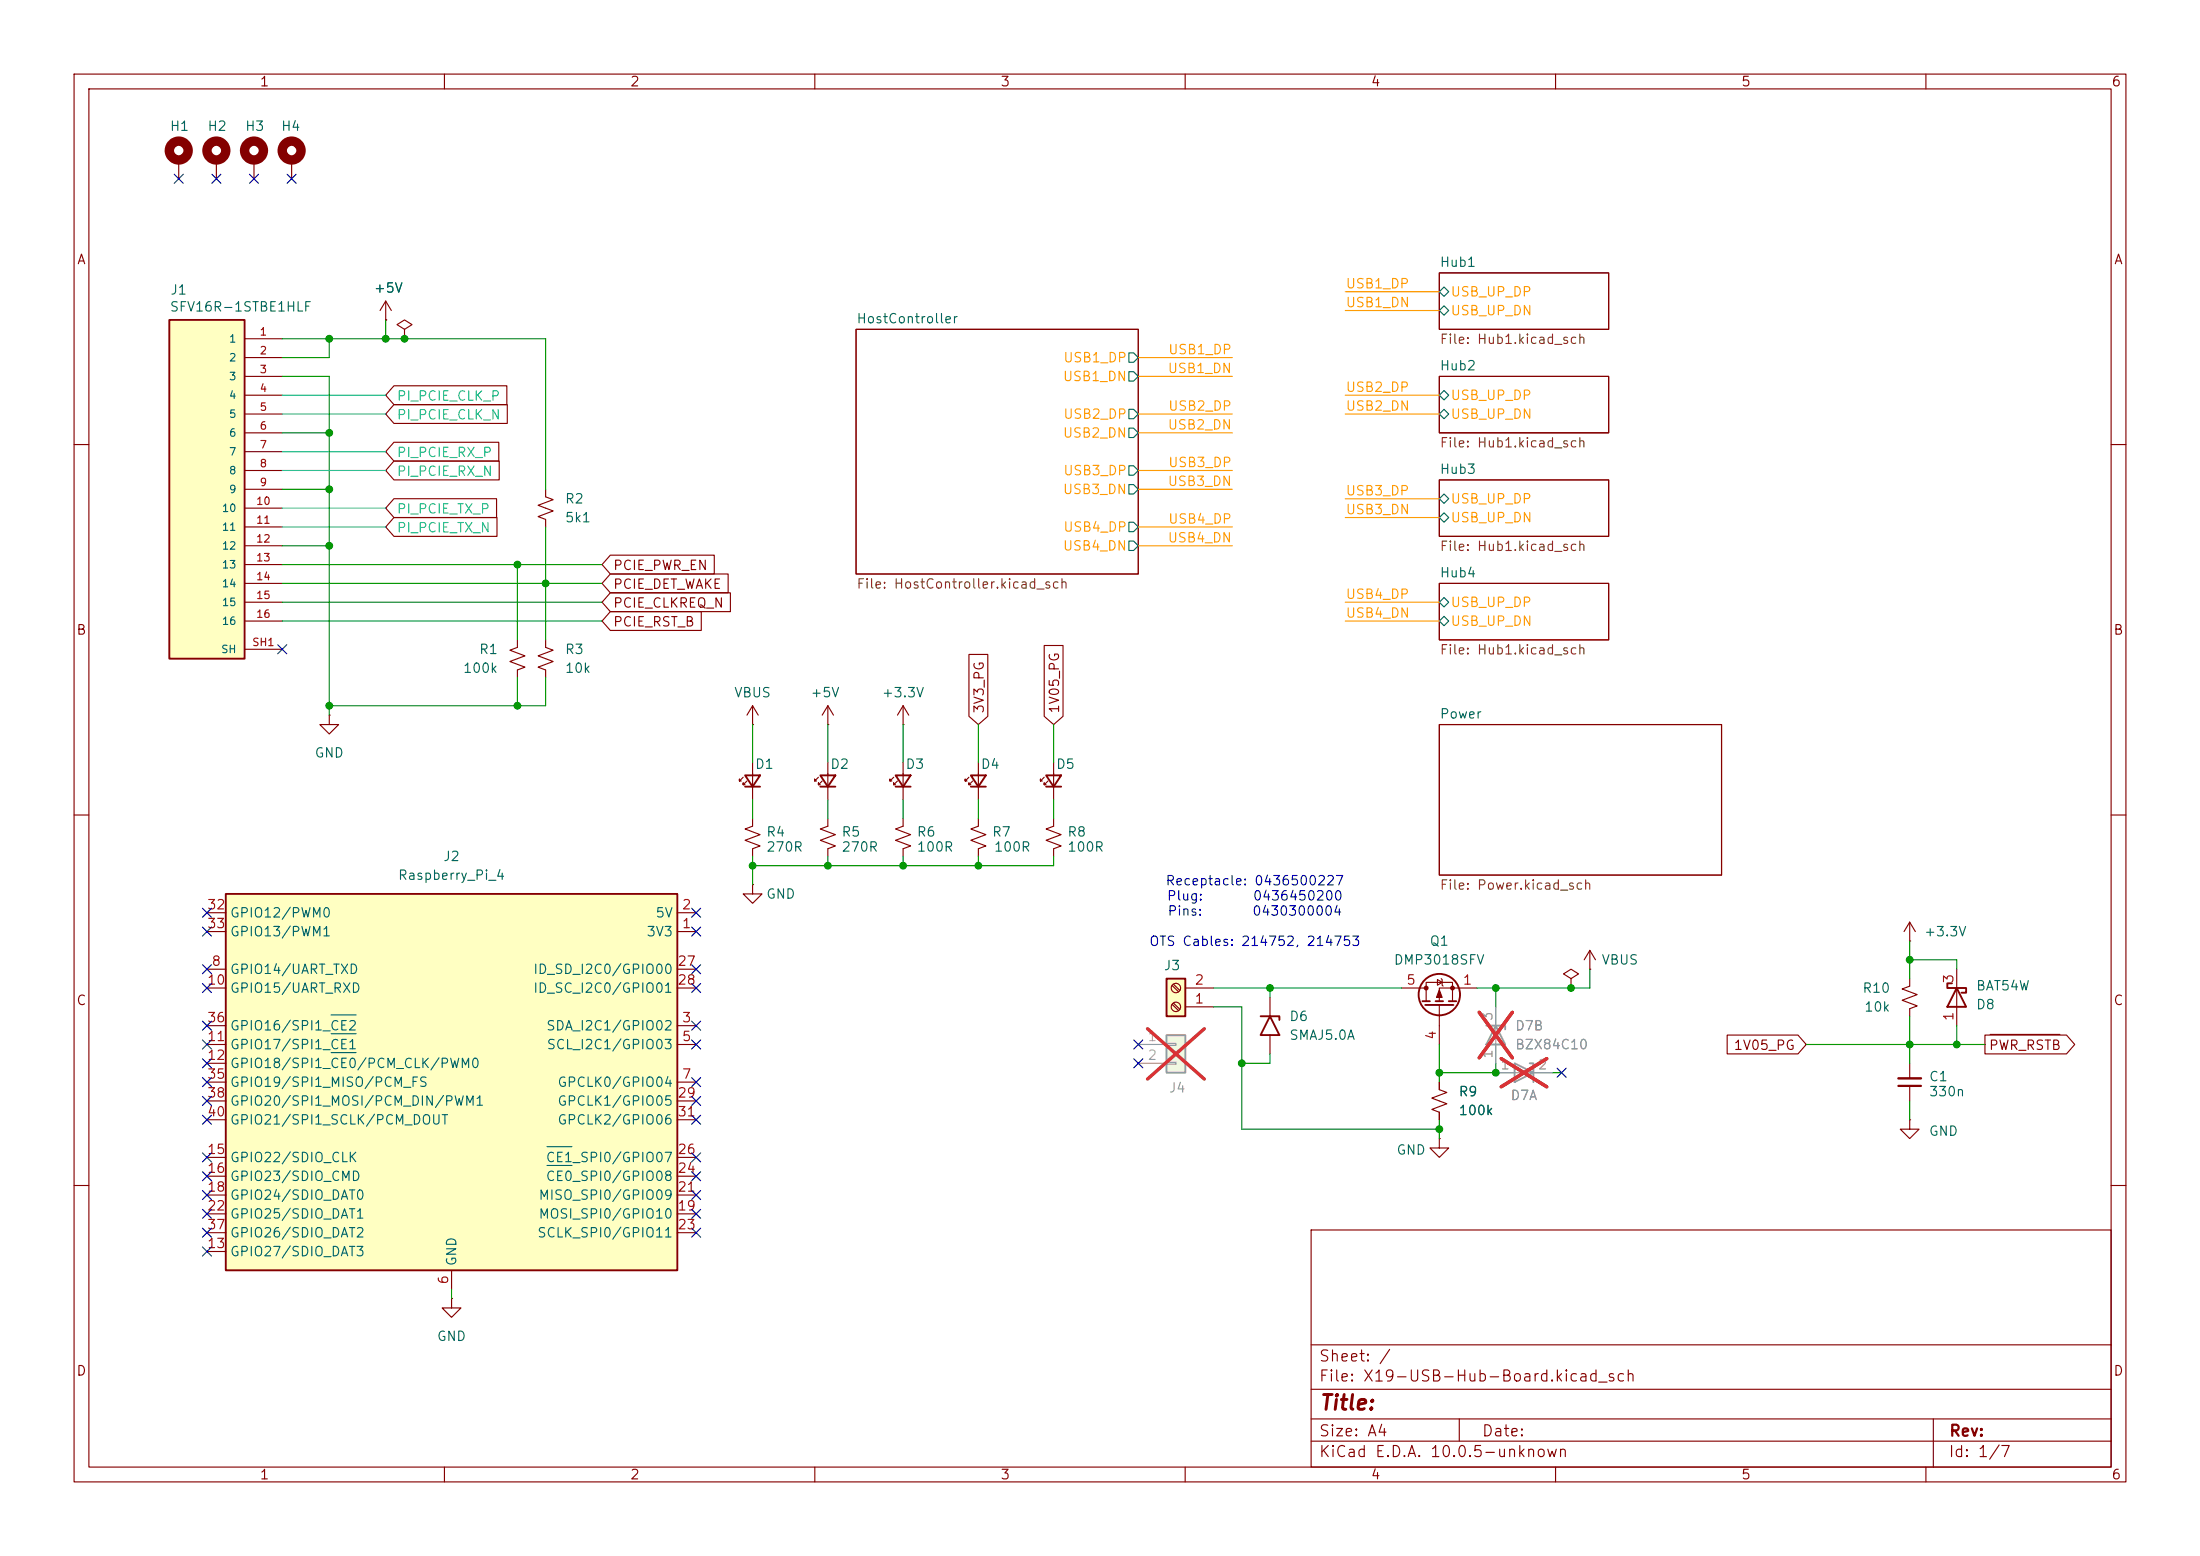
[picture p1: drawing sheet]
<svg xmlns="http://www.w3.org/2000/svg" width="297mm" height="210mm" viewBox="0 0 297 210" stroke-linecap="round" stroke-linejoin="round" font-family="sans-serif">
<g fill="none" stroke="#840000" stroke-width=".15">
<path d="M10 10h277v190h-277zM12 12h273v186h-273zM60 10v2M110 10v2M160 10v2M210 10v2M260 10v2M194.3 36.8h22.9v7.7h-22.9zM115.6 44.5h38.1v33h-38.1zM194.3 50.8h22.9v7.6h-22.9zM10 60h2M194.3 64.8h22.9v7.6h-22.9z"/>
<path d="M194.3 78.7h22.9v7.7h-22.9zM285 60h2M194.3 97.8h38.1v20.3h-38.1zM10 110h2M101.6 119.4v1.3h-1.3l1.3 1.2 1.3-1.2h-1.3M101.6 119.4h.1M285 110h2M214.6 130.8h.1M214.6 128.3l.8 1.2M214.6 128.3l-.7 1.2M214.6 128.3v2.5M257.8 132.1v1l-1 .4 2 .7-2 .8 2 .8-1 .3v1.1"/>
<path d="M264.2 130.8v7.6M10 160h2M177 166h108v32h-108zM285 160h2M60 198v2M110 198v2M160 198v2M177 194.5h108M177 191.5h108M177 187.5h108M177 181.5h108M197 191.5v3"/>
<path d="M210 198v2M260 198v2M261 191.5v6.5"/>
</g>
<g fill="none" stroke="#006464" stroke-width=".15">
<path d="M194.3 39.4l.6-.7 .7 .7-.7 .6zM152.4 47.6h.6l.7 .7-.7 .6h-.6zM152.4 50.2h.6l.7 .6-.7 .6h-.6zM152.4 57.8h.6l.7 .6-.7 .7h-.6zM152.4 55.2h.6l.7 .7-.7 .6h-.6zM194.3 55.9l.6-.7 .7 .7-.7 .6zM194.3 53.3l.6-.6 .7 .6-.7 .7zM194.3 41.9l.6-.6 .7 .6-.7 .6zM152.4 73h.6l.7 .7-.7 .6h-.6zM152.4 65.4h.6l.7 .6-.7 .7h-.6zM152.4 70.5h.6l.7 .6-.7 .7h-.6zM152.4 62.9h.6l.7 .6-.7 .6h-.6z"/>
<path d="M194.3 69.9l.6-.7 .7 .7-.7 .6zM194.3 67.3l.6-.6 .7 .6-.7 .6zM194.3 83.8l.6-.6 .7 .6-.7 .7zM194.3 81.3l.6-.7 .7 .7-.7 .6z"/>
</g>
<path d="M263.5 132.7h-.6v.7h2.5v.6h-.6M264.2 133.4l1.2 2.5h-2.5z" fill="none" stroke="#840000" stroke-width=".25"/>
<path d="M200.7 138.4h2.5v.5M201.9 138.4l1.3 2.6h-2.5zM204.5 143.5l2.5 1.3-2.5 1.3zM206.5 143.5h.5v2.6" fill="none" stroke="#9c9b98" stroke-width=".25"/>
<path d="M201.9 135.9v7.6M201.9 144.8h7.6" fill="none" stroke="#9c9b98" stroke-width=".15"/>
<path d="M199.7 136.6l4.5 6.2M204.2 136.6l-4.5 6.2M202.7 142.9l6.1 3.8M208.8 142.9l-6.1 3.8" fill="none" stroke="#e12e31" stroke-width=".46"/>
<path d="M30.5 120.7h60.9v50.8h-60.9z" fill="#ffffc2"/>
<path d="M100.6 104.6h2l-1 1.6zM100.6 106.2h2M110.7 104.6h2.1l-1 1.6zM110.7 106.2h2.1M120.9 104.6h2l-1 1.6zM120.9 106.2h2M131.1 104.6h2l-1 1.6zM131.1 106.2h2M141.2 104.6h2.1l-1.1 1.6zM141.2 106.2h2.1M30.5 120.7h60.9v50.8h-60.9z" fill="none" stroke="#840000" stroke-width=".25"/>
<g fill="none" stroke="#840000" stroke-width=".15">
<path d="M54.6 44.5l1-.7-1-.6-1 .6 1 .7v1.2M54.6 45.7h.1M73.7 66v1.1l1 .3-2.1 .8 2.1 .8-2.1 .7 1.1 .4v1M44.4 96.5v1.3h-1.2l1.2 1.3 1.3-1.3h-1.3M44.4 96.5h.1M69.8 86.4v1l-1 .4 2.1 .7-2.1 .8 2.1 .7-1.1 .4v1M73.7 86.4v1l1 .4-2.1 .7 2.1 .8-2.1 .7 1.1 .4v1M101.6 97.8h.1M101.6 95.3v2.5M101.6 95.3l-.8 1.2M101.6 95.3l.8 1.2M111.8 97.8h.1"/>
<path d="M111.8 95.3l.7 1.2M111.8 95.3l-.8 1.2M111.8 95.3v2.5M121.9 97.8h.1M121.9 95.3v2.5M121.9 95.3l-.7 1.2M121.9 95.3l.8 1.2M100.3 104.9l-.5 .5v-.2v.2h.3M100.8 105.4l-.5 .5v-.2v.2h.3M101.6 110.5v1l-1 .4 2 .7-2 .8 2 .8-1 .4v1M101.6 102.9v5.1M110.5 104.9l-.5 .5v-.2v.2h.2"/>
<path d="M111 105.4l-.5 .5v-.2v.2h.2M111.8 110.5v1l-1.1 .4 2.1 .7-2.1 .8 2.1 .8-1 .4v1M111.8 102.9v5.1M120.6 104.9l-.5 .5v-.2v.2h.3M121.2 105.4l-.6 .5v-.2v.2h.3M121.9 110.5v1l-1 .4 2 .7-2 .8 2 .8-1 .4v1M121.9 102.9v5.1M130.8 104.9l-.5 .5v-.2v.2h.3M131.3 105.4l-.5 .5v-.2v.2h.3M132.1 110.5v1l-1 .4 2 .7-2 .8 2 .8-1 .4v1M132.1 102.9v5.1M141 104.9l-.5 .5v-.2v.2h.2"/>
<path d="M141.5 105.4l-.5 .5v-.2v.2h.2M142.2 110.5v1l-1 .4 2.1 .7-2.1 .8 2.1 .8-1.1 .4v1M142.2 102.9v5.1M27.9 125.7h2.6M27.9 123.2h2.6M27.9 138.4h2.6M27.9 130.8h2.6M27.9 133.4h2.6M91.4 125.7h2.6M91.4 123.2h2.6M91.4 138.4h2.6M91.4 130.8h2.6"/>
<path d="M91.4 133.4h2.6M212.1 132.1l1-.7-1-.6-1 .6 1 .7v1.3M212.1 133.4h.1M257.8 127h.1M257.8 124.5v2.5M257.8 124.5l-.8 1.2M257.8 124.5l.8 1.2M27.9 141h2.6M27.9 146.1h2.6M27.9 143.5h2.6M27.9 156.2h2.6M27.9 158.8h2.6"/>
<path d="M27.9 148.6h2.6M27.9 151.1h2.6M91.4 141h2.6M91.4 146.1h2.6M91.4 156.2h2.6M91.4 158.8h2.6M91.4 148.6h2.6M91.4 151.1h2.6M257.8 151.1v1.3h-1.3l1.3 1.3 1.3-1.3h-1.3M257.8 151.1h.1M257.8 143.5v2M257.8 146.6v2"/>
<path d="M27.9 168.9h2.6M27.9 161.3h2.6M27.9 163.8h2.6M27.9 166.4h2.6M61 175.3v1.2h-1.3l1.3 1.3 1.2-1.3h-1.2M61 175.3h.1M61 171.5v2.5M91.4 161.3h2.6M91.4 163.8h2.6M91.4 166.4h2.6"/>
</g>
<path d="M44.7 139.5h3.4M44.7 137h3.4M44.7 142.1h3.4M73.8 157.3h3.4M73.8 154.8h3.4" fill="none" stroke="#006464" stroke-width=".15"/>
<path d="M256.3 146.6h3" fill="none" stroke="#840000" stroke-width=".3"/>
<path d="M256.3 145.5h3" fill="none" stroke="#840000" stroke-width=".33"/>
<path d="M22.9 43.2h10.1v45.7h-10.1z" fill="#ffffc2"/>
<g fill="none" stroke="#840000" stroke-width=".25">
<path d="M22.9 43.2h10.1v45.7h-10.1zM192 135.1h1M192.4 135.6h3.8M193.8 135.1h1M195.6 135.1h1"/>
<circle cx="194.3" cy="134.2" r="2.79"/>
</g>
<g fill="none" stroke="#840000" stroke-width=".15">
<path d="M33 45.7h5.1M33 48.3h5.1M33 50.8h5.1M33 53.3h5.1M33 55.9h5.1M33 58.4h5.1M33 61h5.1M33 63.5h5.1M33 66h5.1M33 68.6h5.1M33 71.1h5.1M33 73.7h5.1"/>
<path d="M33 76.2h5.1M33 78.7h5.1M33 81.3h5.1M33 83.8h5.1M33 87.6h5.1M189.2 133.4h3.3M192.5 135.1v-2.5h3.6v2.5M194.1 132.2l.6 .4-.6 .4zM194.3 135.6v5.4M194.6 132.1l.1 .1v.8l.1 .1M199.4 133.4h-5.1v1.7M194.3 146.1v1l1 .3-2 .8 2 .8-2 .7 1 .4v1"/>
</g>
<g fill="#840000" stroke="#840000" stroke-width=".15">
<path d="M194.3 133.6l.4 1h-.8z"/>
<circle cx="192.5" cy="133.3" r=".25"/>
<circle cx="196.1" cy="133.3" r=".25"/>
</g>
<path d="M157.5 139.7h2.5v5.1h-2.5z" fill="#ebeae8"/>
<path d="M157.5 139.7h2.5v5.1h-2.5z" fill="none" stroke="#9c9b98" stroke-width=".25"/>
<path d="M153.7 141h3.8M153.7 143.5h3.8M157.5 140.8h1.2v.3h-1.2zM157.5 143.4h1.2v.2h-1.2z" fill="none" stroke="#9c9b98" stroke-width=".15"/>
<path d="M154.9 138.8l7.7 6.8M162.6 138.8l-7.7 6.8" fill="none" stroke="#e12e31" stroke-width=".46"/>
<path d="M24.1 21.6v2.5M29.2 21.6v2.5M34.3 21.6v2.5M39.4 21.6v2.5M52.1 43.2h.1M52.1 40.6l-.8 1.3M52.1 40.6l.7 1.3M52.1 40.6v2.6M171.4 134.6v2.6M171.4 139.7v2.5M194.3 153.7v1.2h-1.3l1.3 1.3 1.3-1.3h-1.3M194.3 153.7h.1" fill="none" stroke="#840000" stroke-width=".15"/>
<g fill="none" stroke="#840000" stroke-width="1.3">
<circle cx="24.1" cy="20.3" r="1.27"/>
<circle cx="29.2" cy="20.3" r="1.27"/>
<circle cx="34.3" cy="20.3" r="1.27"/>
<circle cx="39.4" cy="20.3" r="1.27"/>
</g>
<path d="M170.2 137.2h2.5v.5M171.4 137.2l1.3 2.5h-2.5z" fill="none" stroke="#840000" stroke-width=".25"/>
<path d="M157.5 132.1h2.5v5.1h-2.5z" fill="#ffffc2"/>
<path d="M157.5 132.1h2.5v5.1h-2.5z" fill="none" stroke="#840000" stroke-width=".25"/>
<g fill="none" stroke="#840000" stroke-width=".15">
<path d="M52.1 43.2h.1M53.2 59.7h14.1v2.5h-14.1l-1.1-1.2zM53.2 54.6h15.3v2.6h-15.3l-1.1-1.3zM53.2 52.1h15.2v2.5h-15.2l-1.1-1.3zM54.6 45.7h.1M53.2 62.2h14.2v2.6h-14.2l-1.1-1.3zM53.2 67.3h13.8v2.6h-13.8l-1.1-1.3zM53.2 69.8h13.9v2.6h-13.9l-1.1-1.3zM82.4 74.9h14v2.6h-14l-1.1-1.3zM82.4 77.5h15.9v2.5h-15.9l-1.1-1.3zM82.4 82.5h12.3v2.6h-12.3l-1.1-1.3zM82.4 80h16.2v2.6h-16.2l-1.1-1.3z"/>
<path d="M130.8 88.3h2.6v8.4l-1.3 1.1-1.3-1.1zM141 87.1h2.5v9.6l-1.3 1.1-1.2-1.1zM158.2 135.6l.9 .8M158.2 133l.9 .9M158.4 135.4l.9 .8M158.4 132.8l.9 .9M160 135.9h3.8M160 133.4h3.8M233.2 139.7h9.5l1.1 1.3-1.1 1.2h-9.5zM268 139.7h11l1.1 1.3-1.1 1.2h-11zM268.7 139.6h9.4M194.3 146.1v1"/>
<path d="M194.3 150.1v1"/>
<circle cx="158.7" cy="133.3" r=".63"/>
<circle cx="158.7" cy="135.9" r=".63"/>
</g>
<g fill="none" stroke="#009600" stroke-width=".15">
<path d="M38.1 58.4h6.3M38.1 50.8h6.3v45.7M38.1 45.7h35.6v20.3M44.4 45.7v2.6h-6.3M52.1 43.2v2.5M38.1 76.2h43.2M38.1 73.7h6.3M38.1 78.7h43.2M38.1 66h6.3M69.8 76.2v10.2M73.7 71.1v15.3M38.1 81.3h43.2"/>
<path d="M38.1 83.8h43.2M69.8 91.4v3.9M73.7 91.4v3.9h-29.3M101.6 97.8v5.1M111.8 97.8v5.1M121.9 97.8v5.1M132.1 97.8v5.1M142.2 97.8v5.1M101.6 108v2.5M101.6 115.6v3.8M111.8 108v2.5M111.8 115.6v1.2"/>
<path d="M121.9 108v2.5M121.9 115.6v1.2M132.1 108v2.5M132.1 115.6v1.2M142.2 108v2.5M142.2 115.6v1.2h-40.6M163.8 133.4h25.4M163.8 135.9h3.8v16.5h26.7M171.4 133.4v1.2M201.9 133.4v2.5M214.6 130.8v2.6h-15.2M257.8 127v5.1"/>
<path d="M257.8 137.2v6.3M257.8 129.5h6.4v1.3M264.2 138.4v2.6M171.4 142.2v1.3h-3.8M194.3 141v5.1M194.3 151.1v2.6M201.9 143.5v1.3h-7.6M209.5 144.8h1.3M243.8 141h24.2M257.8 148.6v2.5M61 174v1.3"/>
</g>
<path d="M38.1 53.3h14M38.1 55.9h14M38.1 61h14M38.1 71.1h14M38.1 68.6h14M38.1 63.5h14" fill="none" stroke="#00c2c2" stroke-width=".15"/>
<g fill="none" stroke="#f90" stroke-width=".15">
<path d="M181.6 39.4h12.7M153.7 55.9h12.7M153.7 48.3h12.7M153.7 58.4h12.7M153.7 50.8h12.7M181.6 41.9h12.7M181.6 53.3h12.7M181.6 55.9h12.7M153.7 73.7h12.7M153.7 66h12.7M153.7 63.5h12.7M153.7 71.1h12.7"/>
<path d="M181.6 69.9h12.7M181.6 67.3h12.7M181.6 83.8h12.7M181.6 81.3h12.7"/>
</g>
<g fill="none" stroke="#000084" stroke-width=".15">
<path d="M23.5 23.5l1.2 1.2M24.7 23.5l-1.2 1.2M28.6 23.5l1.2 1.2M29.8 23.5l-1.2 1.2M33.7 23.5l1.2 1.2M34.9 23.5l-1.2 1.2M38.8 23.5l1.2 1.2M40 23.5l-1.2 1.2M37.5 87l1.2 1.2M38.7 87l-1.2 1.2M27.3 132.7l1.2 1.3M27.3 130.2l1.2 1.2"/>
<path d="M27.3 137.8l1.2 1.2M27.3 122.6l1.2 1.2M27.3 125.1l1.2 1.2M28.5 132.7l-1.2 1.3M28.5 130.2l-1.2 1.2M28.5 137.8l-1.2 1.2M28.5 122.6l-1.2 1.2M28.5 125.1l-1.2 1.2M93.4 137.8l1.2 1.2M93.4 122.6l1.2 1.2M93.4 132.7l1.2 1.3M93.4 125.1l1.2 1.2"/>
<path d="M93.4 130.2l1.2 1.2M94.6 137.8l-1.2 1.2M94.6 122.6l-1.2 1.2M94.6 132.7l-1.2 1.3M94.6 125.1l-1.2 1.2M94.6 130.2l-1.2 1.2M27.3 150.5l1.2 1.2M27.3 140.4l1.2 1.2M27.3 155.6l1.2 1.2M27.3 158.1l1.2 1.3M27.3 145.4l1.2 1.3M27.3 142.9l1.2 1.2"/>
<path d="M27.3 148l1.2 1.2M28.5 150.5l-1.2 1.2M28.5 140.4l-1.2 1.2M28.5 155.6l-1.2 1.2M28.5 158.1l-1.2 1.3M28.5 145.4l-1.2 1.3M28.5 142.9l-1.2 1.2M28.5 148l-1.2 1.2M93.4 145.4l1.2 1.3M93.4 140.4l1.2 1.2M93.4 148l1.2 1.2M93.4 150.5l1.2 1.2"/>
<path d="M93.4 155.6l1.2 1.2M93.4 158.1l1.2 1.3M94.6 145.4l-1.2 1.3M94.6 140.4l-1.2 1.2M94.6 148l-1.2 1.2M94.6 150.5l-1.2 1.2M94.6 155.6l-1.2 1.2M94.6 158.1l-1.2 1.3M153.1 142.9l1.2 1.2M153.1 140.4l1.2 1.2M154.3 142.9l-1.2 1.2M154.3 140.4l-1.2 1.2"/>
<path d="M210.2 144.2l1.2 1.2M211.4 144.2l-1.2 1.2M27.3 168.3l1.2 1.2M27.3 165.8l1.2 1.2M27.3 163.2l1.2 1.2M27.3 160.7l1.2 1.2M28.5 168.3l-1.2 1.2M28.5 165.8l-1.2 1.2M28.5 163.2l-1.2 1.2M28.5 160.7l-1.2 1.2M93.4 165.8l1.2 1.2M93.4 160.7l1.2 1.2"/>
<path d="M93.4 163.2l1.2 1.2M94.6 165.8l-1.2 1.2M94.6 160.7l-1.2 1.2M94.6 163.2l-1.2 1.2"/>
</g>
<path d="M201.9 135.9v2.5M201.9 141v2.5M201.9 144.8h2.6M207 144.8h2.5" fill="none" stroke="#9c9b98" stroke-width=".15"/>
<path d="M199.7 136.6l4.5 6.2M204.2 136.6l-4.5 6.2M202.7 142.9l6.1 3.8M208.8 142.9l-6.1 3.8" fill="none" stroke="#e12e31" stroke-width=".46"/>
<g fill="#009600" stroke="#009600" stroke-width=".14">
<circle cx="194.3" cy="144.8" r=".46"/>
<circle cx="194.3" cy="152.4" r=".46"/>
<circle cx="171.4" cy="133.4" r=".46"/>
<circle cx="167.6" cy="143.5" r=".46"/>
<circle cx="201.9" cy="144.8" r=".46"/>
<circle cx="44.4" cy="73.7" r=".46"/>
<circle cx="44.4" cy="66" r=".46"/>
<circle cx="44.4" cy="95.3" r=".46"/>
<circle cx="69.8" cy="76.2" r=".46"/>
<circle cx="69.8" cy="95.3" r=".46"/>
<circle cx="73.7" cy="78.7" r=".46"/>
<circle cx="101.6" cy="116.8" r=".46"/>
<circle cx="111.8" cy="116.8" r=".46"/>
<circle cx="132.1" cy="116.8" r=".46"/>
<circle cx="121.9" cy="116.8" r=".46"/>
<circle cx="264.2" cy="141" r=".46"/>
<circle cx="257.8" cy="141" r=".46"/>
<circle cx="201.9" cy="133.4" r=".46"/>
<circle cx="257.8" cy="129.5" r=".46"/>
<circle cx="212.1" cy="133.4" r=".46"/>
<circle cx="44.4" cy="58.4" r=".46"/>
<circle cx="52.1" cy="45.7" r=".46"/>
<circle cx="54.6" cy="45.7" r=".46"/>
<circle cx="44.4" cy="45.7" r=".46"/>
</g>
<text font-size="2" fill="#840000" x="178" y="190.8">Title:</text>
<g font-size="1.5" fill="#840000">
<text x="178" y="184.1">Sheet: /</text>
<text x="178" y="186.8">File: X19-USB-Hub-Board.kicad_sch</text>
<text x="178" y="197">KiCad E.D.A. 10.0.5-unknown</text>
<text x="178" y="194.2">Size: A4</text>
<text x="200" y="194.2">Date:</text>
<text x="263" y="197">Id: 1/7</text>
<text x="263" y="194.2">Rev:</text>
</g>
<g font-size="1.3" fill="#840000">
<text x="35" y="12">1</text>
<text x="85" y="12">2</text>
<text x="135" y="12">3</text>
<text x="185" y="12">4</text>
<text x="235" y="12">5</text>
<text x="285" y="12">6</text>
<text x="10.3" y="36">A</text>
<text x="285.3" y="36">A</text>
<text x="82.7" y="77.3">PCIE_PWR_EN</text>
<text x="82.7" y="79.8">PCIE_DET_WAKE</text>
<text x="82.7" y="82.3">PCIE_CLKREQ_N</text>
<text x="10.2" y="86">B</text>
<text x="82.7" y="84.9">PCIE_RST_B</text>
<text x="285.2" y="86">B</text>
<text x="133.1" y="96.4" transform="rotate(-90 133.1 96.4)">3V3_PG</text>
<text x="143.3" y="96.4" transform="rotate(-90 143.3 96.4)">1V05_PG</text>
<text x="10.2" y="136">C</text>
<text x="285.2" y="136">C</text>
<text x="234" y="142">1V05_PG</text>
<text x="268.4" y="142">PWR_RSTB</text>
<text x="10.2" y="186">D</text>
<text x="285.2" y="186">D</text>
<text x="35" y="200">1</text>
<text x="85" y="200">2</text>
<text x="135" y="200">3</text>
<text x="185" y="200">4</text>
<text x="235" y="200">5</text>
<text x="285" y="200">6</text>
</g>
<g font-size="1.3" fill="#006464">
<text x="22.8" y="18">H1</text>
<text x="27.9" y="18">H2</text>
<text x="33" y="18">H3</text>
<text x="37.9" y="18">H4</text>
<text x="22.9" y="40.1">J1</text>
<text x="50.4" y="39.8">+5V</text>
<text x="194.3" y="36.3">Hub1</text>
<text x="22.8" y="42.4">SFV16R-1STBE1HLF</text>
<text x="115.5" y="44">HostController</text>
<text x="194.3" y="50.3">Hub2</text>
<text x="194.3" y="64.3">Hub3</text>
<text x="76.2" y="68.3">R2</text>
<text x="76.2" y="70.8">5k1</text>
<text x="194.3" y="78.2">Hub4</text>
<text x="64.6" y="88.6">R1</text>
<text x="76.2" y="88.6">R3</text>
<text x="62.4" y="91.1">100k</text>
<text x="76.2" y="91.1">10k</text>
<text x="99" y="94.4">VBUS</text>
<text x="109.3" y="94.4">+5V</text>
<text x="119" y="94.4">+3.3V</text>
<text x="194.3" y="97.3">Power</text>
<text x="42.4" y="102.6">GND</text>
<text x="101.8" y="104.1">D1</text>
<text x="112" y="104.1">D2</text>
<text x="122.2" y="104.1">D3</text>
<text x="132.3" y="104.1">D4</text>
<text x="142.5" y="104.1">D5</text>
<text x="103.4" y="113.2">R4</text>
<text x="113.5" y="113.2">R5</text>
<text x="123.7" y="113.2">R6</text>
<text x="133.8" y="113.2">R7</text>
<text x="144" y="113.2">R8</text>
<text x="53.6" y="119.1">Raspberry_Pi_4</text>
<text x="59.7" y="116.5">J2</text>
<text x="103.4" y="115.3">270R</text>
<text x="113.5" y="115.3">270R</text>
<text x="123.7" y="115.3">100R</text>
<text x="134.1" y="115.3">100R</text>
<text x="144" y="115.3">100R</text>
<text x="31" y="124.2">GPIO12/PWM0</text>
<text x="88.4" y="124.2">5V</text>
<text x="103.3" y="121.6">GND</text>
<text x="31" y="131.8">GPIO14/UART_TXD</text>
<text x="31" y="126.7">GPIO13/PWM1</text>
<text x="71.9" y="131.8">ID_SD_I2C0/GPIO00</text>
<text x="87.2" y="126.7">3V3</text>
<text x="157" y="131.3">J3</text>
<text x="188.1" y="130.5">DMP3018SFV</text>
<text x="192.9" y="128">Q1</text>
<text x="216.1" y="130.5">VBUS</text>
<text x="259.7" y="126.7">+3.3V</text>
<text x="31" y="134.3">GPIO15/UART_RXD</text>
<text x="71.9" y="134.3">ID_SC_I2C0/GPIO01</text>
<text x="251.3" y="134.3">R10</text>
<text x="251.6" y="136.9">10k</text>
<text x="266.7" y="136.5">D8</text>
<text x="266.7" y="134">BAT54W</text>
<text x="31" y="141.9">GPIO17/SPI1_CE1</text>
<text x="31" y="139.4">GPIO16/SPI1_CE2</text>
<text x="73.7" y="139.4">SDA_I2C1/GPIO02</text>
<text x="73.7" y="141.9">SCL_I2C1/GPIO03</text>
<text x="174" y="138.1">D6</text>
<text x="174" y="140.7">SMAJ5.0A</text>
<text x="31" y="144.5">GPIO18/SPI1_CE0/PCM_CLK/PWM0</text>
<text x="31" y="147">GPIO19/SPI1_MISO/PCM_FS</text>
<text x="31" y="149.6">GPIO20/SPI1_MOSI/PCM_DIN/PWM1</text>
<text x="75.2" y="147">GPCLK0/GPIO04</text>
<text x="75.2" y="149.6">GPCLK1/GPIO05</text>
<text x="196.8" y="148.3">R9</text>
<text x="260.3" y="146.3">C1</text>
<text x="260.3" y="148.3">330n</text>
<text x="31" y="152.1">GPIO21/SPI1_SCLK/PCM_DOUT</text>
<text x="75.2" y="152.1">GPCLK2/GPIO06</text>
<text x="196.8" y="150.8">100k</text>
<text x="260.3" y="153.6">GND</text>
<text x="31" y="157.2">GPIO22/SDIO_CLK</text>
<text x="31" y="159.7">GPIO23/SDIO_CMD</text>
<text x="73.6" y="159.7">CE0_SPI0/GPIO08</text>
<text x="73.6" y="157.2">CE1_SPI0/GPIO07</text>
<text x="188.4" y="156.2">GND</text>
<text x="31" y="162.3">GPIO24/SDIO_DAT0</text>
<text x="31" y="164.8">GPIO25/SDIO_DAT1</text>
<text x="31" y="167.3">GPIO26/SDIO_DAT2</text>
<text x="72.4" y="167.3">SCLK_SPI0/GPIO11</text>
<text x="72.6" y="164.8">MOSI_SPI0/GPIO10</text>
<text x="72.6" y="162.3">MISO_SPI0/GPIO09</text>
<text x="31" y="169.9">GPIO27/SDIO_DAT3</text>
<text x="61.9" y="171" transform="rotate(-90 61.9 171)">GND</text>
<text x="58.9" y="181.3">GND</text>
</g>
<g font-size="1.3" fill="#f90">
<text x="181.6" y="41.8">USB1_DN</text>
<text x="181.6" y="39.2">USB1_DP</text>
<text x="195.7" y="40.3">USB_UP_DP</text>
<text x="195.7" y="42.9">USB_UP_DN</text>
<text x="143.4" y="51.8">USB1_DN</text>
<text x="143.5" y="49.2">USB1_DP</text>
<text x="157.6" y="50.7">USB1_DN</text>
<text x="157.6" y="48.1">USB1_DP</text>
<text x="181.6" y="53.2">USB2_DP</text>
<text x="143.4" y="59.4">USB2_DN</text>
<text x="143.5" y="56.8">USB2_DP</text>
<text x="157.6" y="58.3">USB2_DN</text>
<text x="157.6" y="55.8">USB2_DP</text>
<text x="181.6" y="55.8">USB2_DN</text>
<text x="195.7" y="56.8">USB_UP_DN</text>
<text x="195.7" y="54.3">USB_UP_DP</text>
<text x="143.5" y="64.5">USB3_DP</text>
<text x="157.6" y="65.9">USB3_DN</text>
<text x="157.6" y="63.4">USB3_DP</text>
<text x="143.4" y="67">USB3_DN</text>
<text x="157.6" y="71">USB4_DP</text>
<text x="181.6" y="69.7">USB3_DN</text>
<text x="181.6" y="67.2">USB3_DP</text>
<text x="195.7" y="70.8">USB_UP_DN</text>
<text x="195.7" y="68.3">USB_UP_DP</text>
<text x="143.4" y="74.6">USB4_DN</text>
<text x="143.5" y="72.1">USB4_DP</text>
<text x="157.6" y="73.5">USB4_DN</text>
<text x="181.6" y="83.7">USB4_DN</text>
<text x="181.6" y="81.2">USB4_DP</text>
<text x="195.7" y="82.2">USB_UP_DP</text>
<text x="195.7" y="84.8">USB_UP_DN</text>
</g>
<g font-size="1.3" fill="#725600">
<text x="194.3" y="46.7">File: Hub1.kicad_sch</text>
<text x="194.3" y="60.7">File: Hub1.kicad_sch</text>
<text x="194.3" y="74.7">File: Hub1.kicad_sch</text>
<text x="115.5" y="79.8">File: HostController.kicad_sch</text>
<text x="194.3" y="88.7">File: Hub1.kicad_sch</text>
<text x="194.3" y="120.4">File: Power.kicad_sch</text>
</g>
<g font-size="1.3" fill="#00c2c2">
<text x="53.5" y="56.9">PI_PCIE_CLK_N</text>
<text x="53.5" y="54.4">PI_PCIE_CLK_P</text>
<text x="53.5" y="62">PI_PCIE_RX_P</text>
<text x="53.5" y="64.6">PI_PCIE_RX_N</text>
<text x="53.5" y="69.6">PI_PCIE_TX_P</text>
<text x="53.5" y="72.2">PI_PCIE_TX_N</text>
</g>
<g font-size="1.3" fill="#0000c2">
<text x="157.3" y="119.8">Receptacle: 0436500227</text>
<text x="157.4" y="121.9">Plug:</text>
<text x="157.5" y="123.9">Pins:</text>
<text x="169" y="123.9">0430300004</text>
<text x="169" y="121.9">0436450200</text>
<text x="155" y="128">OTS Cables: 214752, 214753</text>
</g>
<g font-size="1.3" fill="#a90000">
<text x="27.9" y="123.1">32</text>
<text x="27.9" y="125.6">33</text>
<text x="92" y="125.6">1</text>
<text x="92" y="123.1">2</text>
<text x="28.5" y="130.7">8</text>
<text x="91.4" y="130.7">27</text>
<text x="27.9" y="133.2">10</text>
<text x="91.4" y="133.2">28</text>
<text x="161.2" y="135.8">1</text>
<text x="161.2" y="133.2">2</text>
<text x="189.8" y="133.2">5</text>
<text x="197.4" y="133.2">1</text>
<text x="264" y="137.9" transform="rotate(-90 264 137.9)">1</text>
<text x="264" y="132.8" transform="rotate(-90 264 132.8)">3</text>
<text x="27.9" y="140.8">11</text>
<text x="27.9" y="143.4">12</text>
<text x="27.9" y="138.3">36</text>
<text x="92" y="138.3">3</text>
<text x="92" y="140.8">5</text>
<text x="194.2" y="140.4" transform="rotate(-90 194.2 140.4)">4</text>
<text x="27.9" y="145.9">35</text>
<text x="27.9" y="148.5">38</text>
<text x="91.4" y="148.5">29</text>
<text x="92" y="145.9">7</text>
<text x="27.9" y="151">40</text>
<text x="91.4" y="151">31</text>
<text x="27.9" y="156.1">15</text>
<text x="27.9" y="158.6">16</text>
<text x="27.9" y="161.2">18</text>
<text x="91.4" y="161.2">21</text>
<text x="91.4" y="158.6">24</text>
<text x="91.4" y="156.1">26</text>
<text x="27.9" y="163.7">22</text>
<text x="27.9" y="166.2">37</text>
<text x="91.4" y="163.7">19</text>
<text x="91.4" y="166.2">23</text>
<text x="27.9" y="168.8">13</text>
<text x="60.8" y="173.5" transform="rotate(-90 60.8 173.5)">6</text>
</g>
<g font-size="1.3" fill="#a5a4a2">
<text x="201.8" y="137.9" transform="rotate(-90 201.8 137.9)">3</text>
<text x="154.8" y="140.8">1</text>
<text x="154.8" y="143.4">2</text>
<text x="201.8" y="143" transform="rotate(-90 201.8 143)">1</text>
<text x="202.5" y="144.6">1</text>
<text x="207.5" y="144.6">2</text>
</g>
<g font-size="1.3" fill="#939391">
<text x="204.5" y="139.4">D7B</text>
<text x="204.5" y="141.9">BZX84C10</text>
<text x="157.7" y="147.8">J4</text>
<text x="203.8" y="148.8">D7A</text>
</g>
<g font-size="1" fill="#006464">
<text x="30.8" y="46.5">1</text>
<text x="30.8" y="49">2</text>
<text x="30.8" y="51.6">3</text>
<text x="30.8" y="54.1">4</text>
<text x="30.8" y="56.6">5</text>
<text x="30.8" y="59.2">6</text>
<text x="30.8" y="61.7">7</text>
<text x="30.8" y="64.3">8</text>
<text x="29.9" y="69.3">10</text>
<text x="29.9" y="71.9">11</text>
<text x="30.8" y="66.8">9</text>
<text x="29.9" y="74.4">12</text>
<text x="29.9" y="77">13</text>
<text x="29.9" y="79.5">14</text>
<text x="29.9" y="82">15</text>
<text x="29.8" y="88.4">SH</text>
<text x="29.9" y="84.6">16</text>
</g>
<g font-size="1" fill="#a90000">
<text x="35" y="45.5">1</text>
<text x="35" y="48.1">2</text>
<text x="35" y="50.6">3</text>
<text x="35" y="53.2">4</text>
<text x="35" y="55.7">5</text>
<text x="35" y="58.2">6</text>
<text x="35" y="60.8">7</text>
<text x="35" y="63.3">8</text>
<text x="35" y="65.9">9</text>
<text x="34.5" y="68.4">10</text>
<text x="34.5" y="70.9">11</text>
<text x="34.5" y="73.5">12</text>
<text x="34.5" y="76">13</text>
<text x="34.5" y="78.6">14</text>
<text x="34.5" y="81.1">15</text>
<text x="34.5" y="83.6">16</text>
<text x="34" y="87.4">SH1</text>
</g>
</svg>
